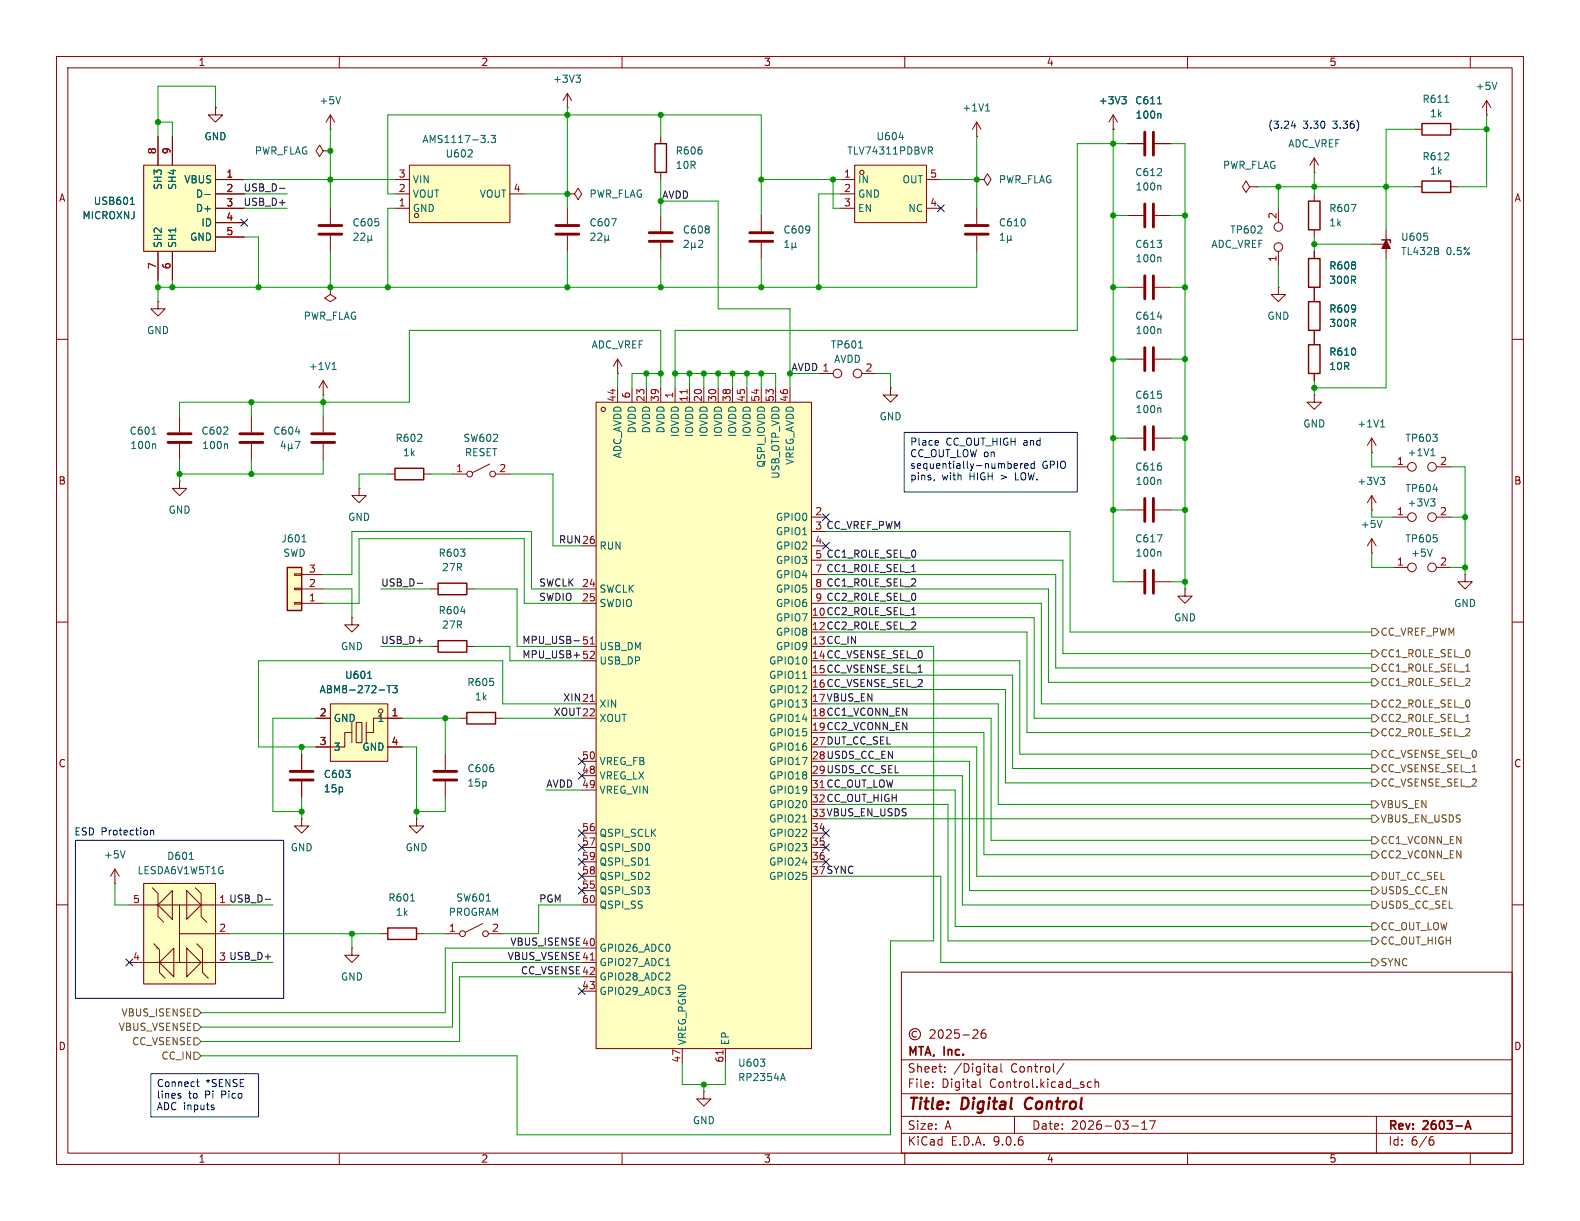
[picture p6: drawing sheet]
<svg xmlns="http://www.w3.org/2000/svg" width="279mm" height="216mm" viewBox="0 0 279 216" stroke-linecap="round" stroke-linejoin="round" font-family="sans-serif">
<g fill="none" stroke="#840000" stroke-width=".18">
<path d="M10 10h259.4v195.9h-259.4zM12 12h255.4v191.9h-255.4zM60 10v2M110 10v2M160 10v2M210 10v2M260 10v2M172.7 36.8v2.8M172.7 41.7v2.8M10 60h2M144.8 66h2.5M152.4 66h2.5"/>
<path d="M157.5 68.6v1.3h1.2l-1.2 1.2-1.3-1.2h1.3M157.5 68.6h.1M267.4 60h2M242.6 97.8h.1M242.6 95.3l-.8 1.2M242.6 95.3l.7 1.2M242.6 95.3v2.5M10 110h2M259.1 101.6v1.3h1.2l-1.2 1.2-1.3-1.2h1.3M259.1 101.6h.1M267.4 110h2M10 160h2"/>
<path d="M159.4 171.9h108v32h-108zM267.4 160h2M159.4 197.4h108M159.4 193.4h108M159.4 187.4h108M162.1 182.4a.52 .52 0 0 0-.8 .5 .52 .52 0 0 0 .8 .4M164.5 182.2l.6-.1 .2 .1 .1 .3-1 1.1h1M164.9 192.1v.2M164.9 191.4v.1M166.1 182.2l.2-.1a.81 .81 0 0 1 .6 .6 .81 .81 0 0 1-.3 .8l-.2 .1a.81 .81 0 0 1-.3-1.4zM167.1 189.4v.2M167.1 188.7v.1"/>
<path d="M167.4 182.2l.5-.1 .2 .1 .1 .3-.9 1.1h.9M169.6 182.1h-.7l-.1 .7 .2-.1h.5l.1 .2v.5l-.2 .2-.6-.2M170.3 183h1.1M172.1 182.2l.5-.1 .3 .1v.3l-.9 1.1h.9M173.3 190.8v1.3l.2 .2M174.2 182.1a.59 .59 0 0 0-.7 .6v.6l.1 .2 .5 .1 .2-.2 .1-.5-.2-.2h-.4l-.3 .2M175.6 189.4l.2 .2 .5-.1M175.6 188.7h.6l.1 .9M176.3 188.9l-.5 .1-.2 .2M177 188.1v1.3l.2 .2M179.4 197.4v3M188.1 188l-1.2 1.9"/>
<path d="M193 191.4l-.4-.1-.3 .3v.4l.1 .2h.6M193.6 191.4l.3-.1 .3 .1 .1 .9M193.6 190.8v1.5M200.1 199.1h1.2M201.9 199.7h.9M201.9 198.6l.5-.4v1.5M203.3 198.2h1l-.7 1.5M243.4 197.4v6.5M60 203.9v2M110 203.9v2M159.4 200.4h108M160 203.9v2"/>
<path d="M210 203.9v2M253 201.6h.4l.2 .2-.1 .5-.5 .2M253.4 201l-.4 .1M260 203.9v2"/>
<circle cx="148.1" cy="66" r=".76"/>
<circle cx="151.6" cy="66" r=".76"/>
<circle cx="161.8" cy="182.9" r="1"/>
</g>
<path d="M259.1 199.7l.5-1.5 .5 1.5M259.2 199.2h.8" fill="none" stroke="#840000" stroke-width=".3"/>
<path d="M181.5 194.4a1.27 1.27 0 0 0 0 1.6" fill="none" stroke="#840000" stroke-width=".4"/>
<path d="M176.9 42.5h.7M176.9 41.6l.3-.4v1.3M178.2 42.3l.1 .2h.3l.2-.2M178.2 41.6v1.3M178.8 42.3l.1 .2M178.8 41.6v.7M151.8 61.5h.8M244.4 92l-.4 1.3" fill="none" stroke="#006464" stroke-width=".18"/>
<path d="M170.7 39.9h4.1M170.7 41.4h4.1" fill="none" stroke="#840000" stroke-width=".51"/>
<g fill="#ffffc2">
<path d="M25.4 156.2h12.7v17.8h-12.7z"/>
<path d="M33 157.5l2.6 2.5-2.6 2.6z"/>
<path d="M33 167.6l2.6 2.6-2.6 2.5z"/>
<path d="M28.2 170.2l2.5-2.6v5.1z"/>
<path d="M30.5 157.5v5.1l-2.6-2.6z"/>
</g>
<g fill="none" stroke="#840000" stroke-width=".18">
<path d="M38.1 19.1v1.2h1.3l-1.3 1.3-1.3-1.3h1.3M38.1 19.1h.1M58.4 36.8v2.8M58.4 41.7v2.8M62.2 109.2v1.3h1.3l-1.3 1.3-1.2-1.3h1.2M62.2 109.2h.1M76.2 114.3h1.3M82.5 114.3h1.3M25.4 156.2h12.7v17.8h-12.7zM26.9 157l1 1v4.1l1.1 1M30.5 157.5v5.1l-2.6-2.6zM33 157.5l2.6 2.5-2.6 2.6z"/>
<path d="M34.5 157l1.1 1v4.1l1 1M22.9 160h17.7M22.9 170.2h17.7M27.2 166.9l1 1v4.1l1 1M27.7 160h.1M27.7 167.6h.1M27.7 170.2h.1M28.2 170.2l2.5-2.6v5.1zM31.7 165.1h8.9M31.7 160v10.2M33 167.6l2.6 2.6-2.6 2.5zM34.8 166.9l1 1v4.1l1 1"/>
<path d="M67.3 165.1h1.3M73.7 165.1h1.2M78.7 165.1h2.6M85.3 163.3l-3 1.5M86.4 165.1h2.5"/>
<circle cx="81.8" cy="165.1" r=".51"/>
<circle cx="85.9" cy="165.1" r=".51"/>
</g>
<path d="M62.6 41.3l.5-.1 .2 .4-.8 .9h.8M63.8 41.3l.5-.1 .2 .4-.8 .9h.8M65.1 42.3l.1 .2h.3l.2-.2M65.1 41.6v1.3M65.7 42.3l.1 .2M65.7 41.6v.7M81.5 108.1h.8M33.5 152h.7M72.6 159.3h.7M86 159.3h.7" fill="none" stroke="#006464" stroke-width=".18"/>
<path d="M77.5 113.3h5v2h-5zM68.6 164.1h5.1v2h-5.1z" fill="none" stroke="#840000" stroke-width=".25"/>
<path d="M56.4 39.9h4.1M56.4 41.4h4.1" fill="none" stroke="#840000" stroke-width=".51"/>
<path d="M50.8 100.3h2.5v7.7h-2.5z" fill="#ffffc2"/>
<path d="M50.8 100.3h2.5v7.7h-2.5zM77.5 103.1h5v2.1h-5zM82.5 126h5.1v2h-5.1z" fill="none" stroke="#840000" stroke-width=".25"/>
<g fill="none" stroke="#840000" stroke-width=".18">
<path d="M57.1 26.7l-.6-1-.6 1 .6 1 .6-1h1.3M58.4 22.9h.1M58.4 26.7h.1M58.4 20.3l-.7 1.3M58.4 20.3l.8 1.3M58.4 20.3v2.6M52.1 106.6h1.2v.2h-1.2zM52.1 104h1.2v.3h-1.2zM52.1 101.5h1.2v.2h-1.2zM53.3 106.7h3.8M53.3 104.1h3.8M53.3 101.6h3.8"/>
<path d="M76.2 104.1h1.3M82.5 104.1h1.3M81.3 127h1.2M87.6 127h1.3M124.5 193v1.3h1.2l-1.2 1.3-1.3-1.3h1.3M124.5 193h.1"/>
</g>
<path d="M60.2 17.1l-.4 1.3M53.4 95.8h.7" fill="none" stroke="#006464" stroke-width=".18"/>
<path d="M105.4 71.1h38.1v114.3h-38.1z" fill="#ffffc2"/>
<g fill="none" stroke="#840000" stroke-width=".18">
<path d="M105.4 71.1h38.1v114.3h-38.1zM109.2 68.6v2.5M111.8 68.6v2.5M114.3 68.6v2.5M116.8 68.6v2.5M119.4 68.6v2.5M121.9 68.6v2.5M124.5 68.6v2.5M127 68.6v2.5M129.5 68.6v2.5M132.1 68.6v2.5M134.6 68.6v2.5"/>
<path d="M137.2 68.6v2.5M139.7 68.6v2.5M102.9 96.5h2.5M143.5 96.5h2.5M143.5 91.4h2.5M143.5 94h2.5M143.5 99.1h2.5M102.9 104.1h2.5M102.9 106.7h2.5M102.9 114.3h2.5M102.9 116.8h2.5M143.5 104.1h2.5"/>
<path d="M143.5 106.7h2.5M143.5 101.6h2.5M78.7 133.4v2.7M78.7 138.2v2.8M102.9 124.5h2.5M102.9 127h2.5M102.9 134.6h2.5M102.9 137.2h2.5M102.9 139.7h2.5M102.9 147.3h2.5M102.9 149.9h2.5M102.9 152.4h2.5"/>
<path d="M102.9 154.9h2.5M102.9 157.5h2.5M143.5 147.3h2.5M143.5 149.9h2.5M143.5 152.4h2.5M102.9 160h2.5M102.9 167.6h2.5M102.9 170.2h2.5M102.9 172.7h2.5M102.9 175.3h2.5M120.6 185.4v2.6M128.3 185.4v2.6"/>
<circle cx="106.7" cy="72.4" r=".38"/>
</g>
<path d="M121.5 68.9v.7M104.4 113.9h.7M104.4 124h.7M104.4 169.8h.7M127.9 185.7v.7" fill="none" stroke="#a90000" stroke-width=".18"/>
<path d="M141.9 120h.8M114.1 153h.7M141.9 145.4h.8M117.8 170.8h.7M134.5 187.3h.7l-.4 .5M135.2 187.9v.5M138.1 190.7h.6M138.4 189.8l.5 1.3" fill="none" stroke="#006464" stroke-width=".18"/>
<path d="M76.7 136.4h4.1M76.7 137.9h4.1" fill="none" stroke="#840000" stroke-width=".51"/>
<g fill="#ffffc2">
<path d="M58.4 124.5h10.2v10.1h-10.2z"/>
<path d="M63 127.8h1v3.5h-1z"/>
</g>
<g fill="none" stroke="#840000" stroke-width=".18">
<path d="M116.8 38.1v2.8M134.6 38.1v2.8M172.7 24.1h.1M172.7 21.6l-.7 1.3M172.7 21.6l.8 1.3M172.7 21.6v2.5M196.8 22.9h.1M196.8 20.3l-.7 1.3M196.8 20.3l.8 1.3M196.8 20.3v2.6M199.4 25.4h2.8M199.4 38.1h2.8"/>
<path d="M204.2 25.4h2.8M204.2 38.1h2.8M221 33l-.7-1-.6 1 .6 1 .7-1h1.2M222.2 33h.1M226.1 36.8v2.6M116.8 42.9v2.8M134.6 42.9v2.8M199.4 50.8h2.8M204.2 50.8h2.8M226.1 50.8v1.3h1.2l-1.2 1.2-1.3-1.2h1.3M226.1 50.8h.1M226.1 44.5v2.5"/>
<path d="M199.4 63.5h2.8M199.4 77.5h2.8M204.2 63.5h2.8M204.2 77.5h2.8M232.4 69.9v1.2h1.3l-1.3 1.3-1.3-1.3h1.3M232.4 69.9h.1M199.4 90.2h2.8M204.2 90.2h2.8M242.6 90.2h.1M242.6 87.6l-.8 1.3M242.6 87.6l.7 1.3M242.6 87.6v2.6"/>
<path d="M246.4 91.4h2.5M254 91.4h2.5M199.4 102.9h2.8M204.2 102.9h2.8M209.5 104.1v1.3h1.3l-1.3 1.3-1.2-1.3h1.2M209.5 104.1h.1M53.3 133.4v2.7M53.3 138.2v2.8M55.9 127h2.5M58.4 124.5h10.2v10.1h-10.2zM62.2 129.5h-1.2v2.6h-5.1M62.2 127.8v3.5"/>
<path d="M63 127.8h1v3.5h-1zM64.8 127.8v3.5M68.6 132.1h2.5M71.1 127h-5.1v2.5h-1.2M53.3 144.8v1.3h1.3l-1.3 1.2-1.2-1.2h1.2M53.3 144.8h.1M73.7 144.8v1.3h1.2l-1.2 1.2-1.3-1.2h1.3M73.7 144.8h.1"/>
<circle cx="226.1" cy="43.7" r=".76"/>
<circle cx="226.1" cy="40.1" r=".76"/>
<circle cx="249.7" cy="91.4" r=".76"/>
<circle cx="253.2" cy="91.4" r=".76"/>
<circle cx="67.3" cy="125.7" r=".38"/>
</g>
<g fill="none" stroke="#006464" stroke-width=".18">
<path d="M174.3 19.6h.7M174.4 18.7l.3-.3v1.2M198.4 17.1h.7l-.4 .5M198.9 17.6l.2 .2v.3l-.2 .3M204.7 18.4h.7M205.1 20.1l.2 .1v.7M205.1 32.8l.2 .1v.7M121 42.6l.5-.1 .2 .4-.8 .9h.8M122.3 43.6l.2 .2h.2l.2-.2M122.3 42.9v1.3M122.9 43.6l.2 .2M122.9 42.9v.7"/>
<path d="M123.5 42.6l.5-.1 .3 .4-.8 .9h.8M138.8 43.8h.7M138.8 42.9l.3-.4v1.3M140.1 43.6l.1 .2h.3l.2-.2M140.1 42.9v1.3M140.7 43.6l.1 .2M140.7 42.9v.7M204.7 56h.8M205.1 58.2l.2 .1v.7M205.1 45.5l.2 .1v.7M205.1 72.1l.2 .2v.7M204.6 94.6h.9l-.6 1.2"/>
<path d="M205.1 84.8l.2 .2v.7M205.1 97.5l.2 .2v.7M244.1 84.4h.8l-.5 .5M244.6 84.9l.3 .2v.3l-.3 .3M253 88.2h.8l-.5 .5M253.4 86.5h.8M253.5 88.7l.3 .2v.3l-.3 .3M65 120h.7M67 122h1M68.4 121.2h.8M68.8 121.2v1.3M69.5 121.2h.7l-.4 .5 .4 .1v.6l-.2 .1-.5-.1"/>
</g>
<g fill="none" stroke="#840000" stroke-width=".51">
<path d="M202.4 23.4v4M202.4 36.1v4M204 23.4v4M204 36.1v4M114.8 41.1h4.1M114.8 42.7h4.1M132.6 41.1h4.1M132.6 42.7h4.1M202.4 48.8v4M204 48.8v4M202.4 61.5v4M202.4 75.4v4.1"/>
<path d="M204 61.5v4M204 75.4v4.1M202.4 88.1v4.1M204 88.1v4.1M202.4 100.8v4.1M204 100.8v4.1M51.3 136.4h4.1M51.3 137.9h4.1"/>
</g>
<path d="M151.1 29.2h12.7v10.2h-12.7z" fill="#ffffc2"/>
<g fill="none" stroke="#840000" stroke-width=".18">
<path d="M100.3 19.1h.1M100.3 16.5v2.6M100.3 16.5l-.7 1.3M100.3 16.5l.8 1.3M262.9 17.8l-.8 1.3M262.9 17.8l.8 1.3M262.9 17.8v2.5M100.3 34.3h1.3l.6-1 .7 1-.7 1-.6-1M100.3 34.3h.1M100.3 36.8v2.8M116.8 24.1v1.3M116.8 30.5v1.3"/>
<path d="M148.6 31.8h2.5M148.6 34.3h2.5M148.6 36.8h2.5M151.1 29.2h12.7v10.2h-12.7zM163.8 31.8h2.6M163.8 36.8h2.6M172.7 31.8h1.3l.6-1.1 .7 1.1-.7 1-.6-1M172.7 31.8h.1M232.4 30.5h.1M232.4 27.9v2.6M232.4 34.3v1.3M232.4 27.9l-.8 1.3"/>
<path d="M232.4 27.9l.8 1.3M250.2 22.9h1.3M250.2 33h1.3M256.5 22.9h1.3M256.5 33h1.3M262.9 20.3h.1M27.9 53.3v1.3h1.3l-1.3 1.3-1.2-1.3h1.2M27.9 53.3h.1M58.4 50.8v1.3l1 .6-1 .6-1-.6 1-.6M58.4 50.8h.1M100.3 41.7v2.8M232.4 40.6v1.3"/>
<path d="M232.4 44.5v1.2M232.4 50.8v2.5M232.4 58.4v2.6M242.6 43.2h2.5M245.1 40.6v5.1M31.7 73.7v2.8M31.7 78.5v2.8M44.4 73.7v2.8M44.4 78.5v2.8M57.1 69.9h.1M57.1 67.3v2.6M57.1 73.7v2.8"/>
<path d="M57.1 78.5v2.8M57.1 67.3l.8 1.3M57.1 67.3l-.7 1.3M109.2 66h.1M109.2 63.5l-.7 1.3M109.2 63.5l.8 1.3M109.2 63.5v2.5M232.4 66v1.3M242.6 77.5l-.8 1.2M242.6 77.5l.7 1.2M242.6 77.5v2.5M31.7 85.1v1.3h-1.2l1.2 1.2 1.3-1.2h-1.3"/>
<path d="M31.7 85.1h.1M63.5 86.4v1.2h1.3l-1.3 1.3-1.3-1.3h1.3M63.5 86.4h.1M68.6 83.8h1.2M74.9 83.8h1.3M80 83.8h2.5M86.6 82l-3 1.6M87.6 83.8h2.6M242.6 80h.1M246.4 82.6h2.5M254 82.6h2.5M62.2 167.6v1.3h1.3l-1.3 1.3-1.2-1.3h1.2"/>
<path d="M62.2 167.6h.1"/>
<circle cx="152.4" cy="30.5" r=".38"/>
<circle cx="83.1" cy="83.8" r=".51"/>
<circle cx="87.1" cy="83.8" r=".51"/>
<circle cx="249.7" cy="82.5" r=".76"/>
<circle cx="253.2" cy="82.5" r=".76"/>
</g>
<g fill="none" stroke="#006464" stroke-width=".18">
<path d="M101.8 13.3h.8l-.4 .5M102.4 13.8l.2 .2v.3l-.2 .2M255.5 18.1h.7M264.7 14.5l-.4 1.3M108.1 38.7h.9l-.6 1.2M159 24.3h.8M164.2 26h.4l.3 .2-.1 .4h-.6M164.5 26.6l.4 .6M238.9 36.1h.9l-.6 1.3M104.5 41.3l.5-.1 .2 .4-.8 .9h.8M105.7 41.3l.5-.1 .2 .4-.8 .9h.8M107 42.3l.2 .2h.2l.2-.2"/>
<path d="M107 41.6v1.3M107.6 42.3l.2 .2M107.6 41.6v.7M252.4 41.8v.6M254.4 44.5v.4M26.9 76.8h.7M27.3 78.5l.2 .2v.6M40 78.5l.2 .2v.6M50 78l-.3 .9h.8M50.3 78.5v.8M51 78.5v1.2M51 79.1l.2 .2h.2l.2-.2"/>
<path d="M51.6 79.1l.2 .2M51.6 78.5v.6M52.2 78h.8l-.5 1.3M52.3 76.4h.7M58.7 65.3h.7M58.8 64.4l.3-.3v1.2M244.1 75.5h.8M244.3 74.5l.2-.3v1.3M253.2 79.6l.2-.3v1.3M253 80.6h.8"/>
</g>
<path d="M115.8 25.4h2.1v5.1h-2.1zM231.4 35.6h2v5h-2zM251.5 21.8h5v2.1h-5zM251.5 32h5v2h-5zM231.4 45.7h2v5.1h-2zM231.4 53.3h2v5.1h-2zM244.3 42.4h1.6v.5M231.4 61h2v5h-2zM69.8 82.8h5.1v2h-5.1z" fill="none" stroke="#840000" stroke-width=".25"/>
<path d="M98.3 39.9h4.1M98.3 41.4h4.1M29.7 76.7h4.1M29.7 78.2h4.1M42.4 76.7h4.1M42.4 78.2h4.1M55.1 76.7h4.1M55.1 78.2h4.1" fill="none" stroke="#840000" stroke-width=".51"/>
<path d="M245.1 42.4l.8 1.5h-1.6z" fill="#840000" stroke="#840000" stroke-width=".18"/>
<path d="M25.4 29.2h12.7v15.3h-12.7z" fill="#ffffc2"/>
<g fill="none" stroke="#840000" stroke-width=".18">
<path d="M25.4 29.2h12.7v15.3h-12.7zM27.9 24.1v5.1M30.5 24.1v5.1M38.1 39.4h5.1M38.1 36.8h5.1M38.1 34.3h5.1M38.1 31.8h5.1M27.9 44.5v5M30.5 44.5v5M38.1 41.9h5.1M246.4 100.3h2.5M254 100.3h2.5"/>
<path d="M20.3 156.2h.1M20.3 153.7l-.7 1.2M20.3 153.7l.8 1.2M20.3 153.7v2.5"/>
<circle cx="249.7" cy="100.3" r=".76"/>
<circle cx="253.2" cy="100.3" r=".76"/>
</g>
<path d="M23.1 36.1h.7M23.3 35.1l.1-.2v1.2M36.2 34.4h1M253.3 97.1l-.4 1.3M22.1 150.4l-.4 1.3" fill="none" stroke="#006464" stroke-width=".18"/>
<path d="M72.4 29.2h17.8v10.2h-17.8z" fill="#ffffc2"/>
<g fill="none" stroke="#840000" stroke-width=".18">
<path d="M38.1 19.1h.1M27.9 24.1v5.1M30.5 24.1v5.1M38.1 36.8h5.1M38.1 34.3h5.1M38.1 31.8h5.1M38.1 39.4h5.1M69.8 36.8h2.6M69.8 34.3h2.6M69.8 31.8h2.6M72.4 29.2h17.8v10.2h-17.8zM90.2 34.3h2.5"/>
<path d="M196.8 22.9h.1M199.4 25.4h2.8M204.2 25.4h2.8M27.9 44.5v5M30.5 44.5v5M38.1 41.9h5.1M232.4 44.5v1.2M232.4 50.8v2.5M232.4 58.4v2.6M232.4 66v1.3M53.3 133.4v2.7M53.3 138.2v2.8"/>
<path d="M55.9 132.1h2.5M55.9 127h2.5M68.6 132.1h2.5M68.6 127h2.5"/>
<circle cx="73.7" cy="38.1" r=".38"/>
</g>
<g fill="none" stroke="#006464" stroke-width=".18">
<path d="M198.4 17.1h.7l-.4 .5M198.9 17.6l.2 .2v.3l-.2 .3M204.7 18.4h.7M23.1 36.1h.7M23.3 35.1l.1-.2v1.2M36.2 34.4h1M82.7 27.8h.8M83.5 26.6v.4M86.4 25.1v.1M86.8 23.9h.8l-.4 .5 .4 .2v.5l-.2 .1-.6-.1M205.1 20.1l.2 .1v.7M65 120h.7"/>
<path d="M67 122h1M68.4 121.2h.8M68.8 121.2v1.3M69.5 121.2h.7l-.4 .5 .4 .1v.6l-.2 .1-.5-.1"/>
</g>
<g fill="none" stroke="#725600" stroke-width=".18">
<path d="M242.6 114.9h.6l.6 .7-.6 .6h-.6zM242.6 111.1h.6l.6 .7-.6 .6h-.6zM242.6 117.5h.6l.6 .6-.6 .6h-.6zM242.6 126.4h.6l.6 .6-.6 .6h-.6zM242.6 120h.6l.6 .7-.6 .6h-.6zM242.6 128.9h.6l.6 .6-.6 .7h-.6zM242.6 135.3h.6l.6 .6-.6 .6h-.6zM242.6 137.8h.6l.6 .6-.6 .7h-.6zM242.6 132.7h.6l.6 .7-.6 .6h-.6zM242.6 123.8h.6l.6 .7-.6 .6h-.6zM242.6 154.3h.6l.6 .6-.6 .7h-.6zM242.6 141.6h.6l.6 .6-.6 .7h-.6z"/>
<path d="M242.6 150.5h.6l.6 .6-.6 .7h-.6zM242.6 148h.6l.6 .6-.6 .6h-.6zM242.6 159.4h.6l.6 .6-.6 .7h-.6zM242.6 156.8h.6l.6 .7-.6 .6h-.6zM242.6 144.1h.6l.6 .7-.6 .6h-.6zM34.3 178.4h.6l.7 .7-.7 .6h-.6zM242.6 163.2h.6l.6 .6-.6 .7h-.6zM242.6 169.5h.6l.6 .7-.6 .6h-.6zM242.6 165.7h.6l.6 .7-.6 .6h-.6zM34.3 183.5h.6l.7 .7-.7 .6h-.6zM34.3 181h.6l.7 .6-.7 .6h-.6zM34.3 186.1h.6l.7 .6-.7 .6h-.6z"/>
</g>
<path d="M49.4 33.3h1M73.8 103.1h.9M101.5 113.3h1M46.9 159h1" fill="none" stroke="#0f0f0f" stroke-width=".18"/>
<g fill="none" stroke="#009600" stroke-width=".18">
<path d="M38.1 19.1v-3.9h-10.2v8.9M100.3 19.1v17.7M27.9 21.6h2.6v2.5M43.2 31.8h26.6M43.2 36.8h7.6M43.2 34.3h7.6M58.4 22.9v13.9M69.8 36.8h-1.2v14M69.8 34.3h-1.2v-14h66v17.8M92.7 34.3h7.6M116.8 35.6h10.2v19h12.7v14M116.8 20.3v3.8"/>
<path d="M116.8 31.8v6.3M134.6 31.8h14M147.3 31.8v5h1.3M148.6 34.3h-3.8v16.5M166.4 31.8h6.3M172.7 24.1v12.7M196.8 22.9v80h2.6M196.8 38.1h2.6M199.4 25.4h-8.9v33h-71.1v10.2M207 25.4h2.5v78.7M207 38.1h2.5M222.2 33h28"/>
<path d="M226.1 33v3.8M232.4 30.5v3.8M250.2 22.9h-5.1v17.7M257.8 22.9h5.1M262.9 20.3v12.7h-5.1M27.9 49.5v3.8M30.5 49.5v1.3M43.2 41.9h2.5v8.9M58.4 44.5v6.3M100.3 44.5v6.3M116.8 45.7v5.1M134.6 45.7v5.1"/>
<path d="M172.7 44.5v6.3h-144.8M196.8 50.8h2.6M207 50.8h2.5M226.1 47v3.8M232.4 41.9v2.6M232.4 43.2h10.2M245.1 45.7v22.9h-12.7M44.4 71.1v2.6M57.1 69.9v3.8M109.2 66v2.6M114.3 66v2.6M116.8 66h-5v2.6"/>
<path d="M116.8 68.6v-10.2h-44.4v12.7h-40.7v2.6M119.4 66h17.8v2.6M121.9 66v2.6M124.5 66v2.6M127 66v2.6M129.5 66v2.6M132.1 66v2.6M134.6 66v2.6M139.7 66h5.1M154.9 66h2.6v2.6M196.8 63.5h2.6M196.8 77.5h2.6"/>
<path d="M207 63.5h2.5M207 77.5h2.5M232.4 67.3v2.6M31.7 81.3v3.8M44.4 81.3v2.5M57.1 81.3v2.5h-25.4M68.6 83.8h-5.1v2.6M76.2 83.8h3.8M90.2 83.8h7.6v12.7h5.1M146 94h43.2v17.8h53.4M146 99.1h42v16.5h54.6M196.8 90.2h2.6"/>
<path d="M207 90.2h2.5M242.6 80v2.6h3.8M242.6 90.2v1.2h3.8M242.6 97.8v2.5h3.8M256.5 82.6h2.6v19M256.5 91.4h2.6M57.1 101.6h5.1v-7.6h31.8v10.1h8.9M57.1 104.1h5.1v5.1M57.1 106.7h6.4v-11.4h29.2v11.4h10.2M67.3 104.1h8.9M67.3 114.3h8.9M83.8 104.1h7.6v10.2h11.5"/>
<path d="M83.8 114.3h6.4v2.5h12.7M146 104.1h39.4v16.6h57.2M146 106.7h38.1v17.8h58.5M146 101.6h40.7v16.5h55.9M146 111.8h35.6v17.7h61M146 109.2h36.9v17.8h59.7M146 116.8h34.3v16.6h62.3M146 119.4h33.1v16.5h63.5M146 114.3h19.1v52.1h-7.6v34.3h-66.1v-14h-55.8M207 102.9h2.5M256.5 100.3h2.6M53.3 132.1v1.3"/>
<path d="M55.9 127h-7.6v16.5h5M71.1 127h10.2M71.1 132.1h2.6v12.7M78.7 127v6.4M88.9 127h14M96.5 139.7h6.4M102.9 124.5h-14v-7.7h-43.2v15.3h10.2M146 132.1h26.7v22.8h69.9M146 124.5h30.5v17.7h66.1M146 121.9h31.8v16.5h64.8M146 129.5h28v21.6h68.6M146 127h29.3v21.6h67.3"/>
<path d="M146 139.7h22.9v24.1h73.7M146 137.2h24.2v22.8h72.4M146 134.6h25.4v22.9h71.2M20.3 156.2v3.8h2.6M53.3 141v3.8M78.7 141v2.5h-5M146 154.9h20.4v15.3h76.2M146 142.2h21.6v24.2h75M146 144.8h96.6M40.6 165.1h26.7M40.6 160h7.7M40.6 170.2h7.7"/>
<path d="M62.2 165.1v2.5M74.9 165.1h3.8M102.9 167.6h-24.2v11.5h-43.1M102.9 160h-7.7v5.1h-6.3M102.9 170.2h-22.9v11.4h-44.4M102.9 172.7h-21.6v11.5h-45.7M120.6 188v3.8h7.7v-3.8M124.5 191.8v1.2"/>
</g>
<g fill="none" stroke="#000084" stroke-width=".18">
<path d="M42.6 38.8l1.2 1.2M43.8 38.8l-1.2 1.2M165.8 36.2l1.2 1.2M167 36.2l-1.2 1.2M145.4 90.8l1.3 1.2M145.4 95.9l1.3 1.2M146.7 90.8l-1.3 1.2M146.7 95.9l-1.3 1.2M102.3 134l1.2 1.2M102.3 136.6l1.2 1.2M103.5 134l-1.2 1.2M103.5 136.6l-1.2 1.2"/>
<path d="M102.3 156.9l1.2 1.2M102.3 151.8l1.2 1.2M102.3 146.7l1.2 1.2M102.3 149.3l1.2 1.2M102.3 154.3l1.2 1.2M103.5 156.9l-1.2 1.2M103.5 151.8l-1.2 1.2M103.5 146.7l-1.2 1.2M103.5 149.3l-1.2 1.2M103.5 154.3l-1.2 1.2M145.4 146.7l1.3 1.2M145.4 149.3l1.3 1.2"/>
<path d="M145.4 151.8l1.3 1.2M146.7 146.7l-1.3 1.2M146.7 149.3l-1.3 1.2M146.7 151.8l-1.3 1.2M22.3 169.6l1.2 1.2M23.5 169.6l-1.2 1.2M102.3 174.7l1.2 1.2M103.5 174.7l-1.2 1.2"/>
</g>
<g fill="none" stroke="#0000c2" stroke-width=".18">
<path d="M228.4 22.3h.7M229 21.8v.9M159.9 76.5h30.6v10.5h-30.6zM165.8 77.9l.2 .3-.6 .1M165.9 78.7h-.1M165.2 84.8l-.1 .2M179.3 82.4l.6-.1v-.3h-.4l-.2 .2 .1 .6h.5M180.5 82v.8M180.8 82l-.3 .2M181.2 82.4l.6-.1-.1-.3h-.3l-.2 .2 .1 .6h.4M182.9 82h-.4l-.2 .2 .1 .6h.5M182.9 81.5v1.3"/>
<path d="M13.3 148.6h36.9v27.9h-36.9zM26.6 146.8v.8M26.6 146.9l.2-.1 .3 .1 .1 .7M26.7 189.9h19v7.6h-19zM31.7 193.8h.3v.2l-.2 .2h-.2M31.7 193.3l.3 .1M34.7 191.3h.5M34.9 190.9v1.1l.3 .1M37.5 195.8l.3 .1 .1 .1-.2 .2h-.2M37.5 195.4h.3"/>
</g>
<g fill="#009600" stroke="#009600" stroke-width=".18">
<circle cx="27.9" cy="21.6" r=".46"/>
<circle cx="58.4" cy="31.8" r=".46"/>
<circle cx="58.4" cy="26.7" r=".46"/>
<circle cx="27.9" cy="50.8" r=".46"/>
<circle cx="124.5" cy="66" r=".46"/>
<circle cx="127" cy="66" r=".46"/>
<circle cx="129.5" cy="66" r=".46"/>
<circle cx="116.8" cy="35.6" r=".46"/>
<circle cx="116.8" cy="50.8" r=".46"/>
<circle cx="132.1" cy="66" r=".46"/>
<circle cx="121.9" cy="66" r=".46"/>
<circle cx="134.6" cy="31.8" r=".46"/>
<circle cx="100.3" cy="50.8" r=".46"/>
<circle cx="116.8" cy="20.3" r=".46"/>
<circle cx="100.3" cy="34.3" r=".46"/>
<circle cx="100.3" cy="20.3" r=".46"/>
<circle cx="116.8" cy="66" r=".46"/>
<circle cx="114.3" cy="66" r=".46"/>
<circle cx="119.4" cy="66" r=".46"/>
<circle cx="58.4" cy="50.8" r=".46"/>
<circle cx="45.7" cy="50.8" r=".46"/>
<circle cx="30.5" cy="50.8" r=".46"/>
<circle cx="68.6" cy="50.8" r=".46"/>
<circle cx="44.4" cy="71.1" r=".46"/>
<circle cx="57.1" cy="71.1" r=".46"/>
<circle cx="44.4" cy="83.8" r=".46"/>
<circle cx="31.7" cy="83.8" r=".46"/>
<circle cx="134.6" cy="50.8" r=".46"/>
<circle cx="144.8" cy="50.8" r=".46"/>
<circle cx="139.7" cy="66" r=".46"/>
<circle cx="134.6" cy="66" r=".46"/>
<circle cx="196.8" cy="38.1" r=".46"/>
<circle cx="196.8" cy="50.8" r=".46"/>
<circle cx="196.8" cy="25.4" r=".46"/>
<circle cx="147.3" cy="31.8" r=".46"/>
<circle cx="172.7" cy="31.8" r=".46"/>
<circle cx="196.8" cy="63.5" r=".46"/>
<circle cx="209.5" cy="63.5" r=".46"/>
<circle cx="196.8" cy="77.5" r=".46"/>
<circle cx="196.8" cy="90.2" r=".46"/>
<circle cx="209.5" cy="77.5" r=".46"/>
<circle cx="209.5" cy="90.2" r=".46"/>
<circle cx="209.5" cy="102.9" r=".46"/>
<circle cx="245.1" cy="33" r=".46"/>
<circle cx="262.9" cy="22.9" r=".46"/>
<circle cx="232.4" cy="43.2" r=".46"/>
<circle cx="232.4" cy="68.6" r=".46"/>
<circle cx="259.1" cy="91.4" r=".46"/>
<circle cx="259.1" cy="100.3" r=".46"/>
<circle cx="232.4" cy="33" r=".46"/>
<circle cx="226.1" cy="33" r=".46"/>
<circle cx="209.5" cy="50.8" r=".46"/>
<circle cx="209.5" cy="38.1" r=".46"/>
<circle cx="53.3" cy="143.5" r=".46"/>
<circle cx="53.3" cy="132.1" r=".46"/>
<circle cx="78.7" cy="127" r=".46"/>
<circle cx="124.5" cy="191.8" r=".46"/>
<circle cx="73.7" cy="143.5" r=".46"/>
<circle cx="62.2" cy="165.1" r=".46"/>
</g>
<g font-size="2.8" fill="#840000">
<text x="160.4" y="196.8">Title:</text>
<text x="170.1" y="196.8">Digital</text>
<text x="182.1" y="196.8">Control</text>
</g>
<g font-size="2.1" fill="#840000">
<text x="160.4" y="189.9">Sheet:</text>
<text x="160.4" y="187.1">MTA,</text>
<text x="167" y="187.1">Inc.</text>
<text x="168.6" y="189.9">/Digital</text>
<text x="178.8" y="189.9">Control/</text>
<text x="160.4" y="192.6">File:</text>
<text x="166.5" y="192.6">Digital</text>
<text x="175.1" y="192.6">Control.kicad_sch</text>
<text x="160.4" y="202.8">KiCad</text>
<text x="160.4" y="200">Size:</text>
<text x="167.1" y="200">A</text>
<text x="168.1" y="202.8">E.D.A.</text>
<text x="175.7" y="202.8">9.0.6</text>
<text x="182.4" y="200">Date:</text>
<text x="189.4" y="200">2026-03-17</text>
<text x="245.4" y="200.2">Rev:</text>
<text x="245.4" y="202.8">Id:</text>
<text x="249.5" y="202.8">6/6</text>
<text x="251.8" y="200.2">2603-A</text>
</g>
<g font-size="1.8" fill="#840000">
<text x="35" y="11.9">1</text>
<text x="85" y="11.9">2</text>
<text x="135" y="11.9">3</text>
<text x="185" y="11.9">4</text>
<text x="235" y="11.9">5</text>
<text x="10.3" y="35.9">A</text>
<text x="267.7" y="35.9">A</text>
<text x="10.3" y="85.9">B</text>
<text x="267.7" y="85.9">B</text>
<text x="10.3" y="135.9">C</text>
<text x="267.7" y="135.9">C</text>
<text x="10.3" y="185.9">D</text>
<text x="267.7" y="185.9">D</text>
<text x="35" y="205.8">1</text>
<text x="85" y="205.8">2</text>
<text x="135" y="205.8">3</text>
<text x="185" y="205.8">4</text>
<text x="235" y="205.8">5</text>
</g>
<g font-size="1.8" fill="#006464">
<text x="97.7" y="14.8">+3V3</text>
<text x="260.9" y="16.1">+5V</text>
<text x="56.4" y="18.6">+5V</text>
<text x="170.1" y="19.9">+1V1</text>
<text x="194.2" y="18.6">+3V3</text>
<text x="200.6" y="18.6">C611</text>
<text x="200.7" y="21.2">100n</text>
<text x="251.4" y="18.4">R611</text>
<text x="252.8" y="20.9">1k</text>
<text x="36.1" y="25">GND</text>
<text x="45" y="27.5">PWR_FLAG</text>
<text x="74.6" y="25.5">AMS1117-3.3</text>
<text x="78.7" y="28">U602</text>
<text x="119.4" y="27.5">R606</text>
<text x="149.7" y="27.5">TLV74311PDBVR</text>
<text x="154.9" y="25">U604</text>
<text x="227.7" y="26.3">ADC_VREF</text>
<text x="251.4" y="28.5">R612</text>
<text x="28.8" y="33.7" transform="rotate(-90 28.8 33.7)">SH3</text>
<text x="31.3" y="33.7" transform="rotate(-90 31.3 33.7)">SH4</text>
<text x="32.5" y="32.6">VBUS</text>
<text x="34.5" y="35.2">D-</text>
<text x="72.9" y="35.2">VOUT</text>
<text x="72.9" y="32.6">VIN</text>
<text x="84.7" y="35.2">VOUT</text>
<text x="104.1" y="35.2">PWR_FLAG</text>
<text x="119.4" y="30.1">10R</text>
<text x="151.6" y="32.6">IN</text>
<text x="151.6" y="35.2">GND</text>
<text x="159.5" y="32.6">OUT</text>
<text x="176.5" y="32.6">PWR_FLAG</text>
<text x="200.6" y="31.3">C612</text>
<text x="200.7" y="33.9">100n</text>
<text x="216.2" y="30.1">PWR_FLAG</text>
<text x="252.8" y="31.1">1k</text>
<text x="14.5" y="39">MICROXNJ</text>
<text x="16.5" y="36.4">USB601</text>
<text x="34.5" y="37.7">D+</text>
<text x="35.5" y="40.2">ID</text>
<text x="62.2" y="40.2">C605</text>
<text x="72.9" y="37.7">GND</text>
<text x="104.1" y="40.2">C607</text>
<text x="120.7" y="41.5">C608</text>
<text x="138.4" y="41.5">C609</text>
<text x="151.6" y="37.7">EN</text>
<text x="160.5" y="37.7">NC</text>
<text x="176.5" y="40.2">C610</text>
<text x="217.4" y="41.5">TP602</text>
<text x="235" y="37.7">R607</text>
<text x="235" y="40.2">1k</text>
<text x="28.8" y="43.9" transform="rotate(-90 28.8 43.9)">SH2</text>
<text x="31.3" y="43.9" transform="rotate(-90 31.3 43.9)">SH1</text>
<text x="33.5" y="42.8">GND</text>
<text x="200.6" y="44">C613</text>
<text x="200.7" y="46.6">100n</text>
<text x="214.1" y="44">ADC_VREF</text>
<text x="235" y="47.9">R608</text>
<text x="247.7" y="42.8">U605</text>
<text x="247.7" y="45.3">TL432B</text>
<text x="255.7" y="45.3">0.5%</text>
<text x="235" y="50.4">300R</text>
<text x="25.9" y="59.3">GND</text>
<text x="53.6" y="56.7">PWR_FLAG</text>
<text x="200.6" y="56.7">C614</text>
<text x="200.7" y="59.3">100n</text>
<text x="224" y="56.7">GND</text>
<text x="235" y="55.5">R609</text>
<text x="235" y="58">300R</text>
<text x="54.5" y="65.6">+1V1</text>
<text x="104.5" y="61.8">ADC_VREF</text>
<text x="146.8" y="61.8">TP601</text>
<text x="147.4" y="64.4">AVDD</text>
<text x="235" y="63.1">R610</text>
<text x="235" y="65.6">10R</text>
<text x="200.6" y="70.7">C615</text>
<text x="22.8" y="77.1">C601</text>
<text x="35.5" y="77.1">C602</text>
<text x="48.2" y="77.1">C604</text>
<text x="112.6" y="76.7" transform="rotate(-90 112.6 76.7)">DVDD</text>
<text x="115.2" y="76.7" transform="rotate(-90 115.2 76.7)">DVDD</text>
<text x="117.7" y="76.7" transform="rotate(-90 117.7 76.7)">DVDD</text>
<text x="120.2" y="77.4" transform="rotate(-90 120.2 77.4)">IOVDD</text>
<text x="122.8" y="77.4" transform="rotate(-90 122.8 77.4)">IOVDD</text>
<text x="125.3" y="77.4" transform="rotate(-90 125.3 77.4)">IOVDD</text>
<text x="127.9" y="77.4" transform="rotate(-90 127.9 77.4)">IOVDD</text>
<text x="130.4" y="77.4" transform="rotate(-90 130.4 77.4)">IOVDD</text>
<text x="132.9" y="77.4" transform="rotate(-90 132.9 77.4)">IOVDD</text>
<text x="155.4" y="74.5">GND</text>
<text x="200.7" y="73.3">100n</text>
<text x="230.4" y="75.8">GND</text>
<text x="239.9" y="75.8">+1V1</text>
<text x="22.9" y="79.6">100n</text>
<text x="35.6" y="79.6">100n</text>
<text x="69.8" y="78.3">R602</text>
<text x="71.2" y="80.9">1k</text>
<text x="81.8" y="78.3">SW602</text>
<text x="82.1" y="80.9">RESET</text>
<text x="110.1" y="81.1" transform="rotate(-90 110.1 81.1)">ADC_AVDD</text>
<text x="135.5" y="82.8" transform="rotate(-90 135.5 82.8)">QSPI_IOVDD</text>
<text x="140.6" y="82.3" transform="rotate(-90 140.6 82.3)">VREG_AVDD</text>
<text x="200.6" y="83.4">C616</text>
<text x="248.4" y="78.3">TP603</text>
<text x="248.8" y="80.9">+1V1</text>
<text x="138" y="84.8" transform="rotate(-90 138 84.8)">USB_OTP_VDD</text>
<text x="200.7" y="86">100n</text>
<text x="239.9" y="86">+3V3</text>
<text x="248.4" y="87.2">TP604</text>
<text x="248.8" y="89.8">+3V3</text>
<text x="29.7" y="91">GND</text>
<text x="61.5" y="92.3">GND</text>
<text x="137.1" y="92.3">GPIO0</text>
<text x="137.1" y="94.8">GPIO1</text>
<text x="240.5" y="93.6">+5V</text>
<text x="49.7" y="96.1">J601</text>
<text x="50" y="98.7">SWD</text>
<text x="77.5" y="98.7">R603</text>
<text x="78.1" y="101.2">27R</text>
<text x="105.9" y="97.4">RUN</text>
<text x="137.1" y="97.4">GPIO2</text>
<text x="137.1" y="99.9">GPIO3</text>
<text x="200.6" y="96.1">C617</text>
<text x="200.7" y="98.7">100n</text>
<text x="248.4" y="96.1">TP605</text>
<text x="249.4" y="98.7">+5V</text>
<text x="105.9" y="105">SWCLK</text>
<text x="105.9" y="107.5">SWDIO</text>
<text x="137.1" y="102.5">GPIO4</text>
<text x="137.1" y="105">GPIO5</text>
<text x="137.1" y="107.5">GPIO6</text>
<text x="257" y="107.5">GND</text>
<text x="77.5" y="108.8">R604</text>
<text x="78.1" y="111.4">27R</text>
<text x="137.1" y="110.1">GPIO7</text>
<text x="137.1" y="112.6">GPIO8</text>
<text x="207.5" y="110.1">GND</text>
<text x="60.2" y="115.2">GND</text>
<text x="105.9" y="115.2">USB_DM</text>
<text x="105.9" y="117.7">USB_DP</text>
<text x="135.9" y="117.7">GPIO10</text>
<text x="137.1" y="115.2">GPIO9</text>
<text x="56.4" y="122.8">ABM8-272-T3</text>
<text x="60.9" y="120.2">U601</text>
<text x="82.5" y="121.5">R605</text>
<text x="83.9" y="124.1">1k</text>
<text x="105.9" y="125.3">XIN</text>
<text x="135.9" y="120.2">GPIO11</text>
<text x="135.9" y="122.8">GPIO12</text>
<text x="135.9" y="125.3">GPIO13</text>
<text x="58.9" y="127.9">GND</text>
<text x="66.7" y="127.9">1</text>
<text x="105.9" y="127.9">XOUT</text>
<text x="135.9" y="127.9">GPIO14</text>
<text x="135.9" y="130.4">GPIO15</text>
<text x="57.2" y="137.8">C603</text>
<text x="58.9" y="132.9">3</text>
<text x="64" y="132.9">GND</text>
<text x="82.6" y="136.8">C606</text>
<text x="105.9" y="135.5">VREG_FB</text>
<text x="135.9" y="132.9">GPIO16</text>
<text x="135.9" y="135.5">GPIO17</text>
<text x="57.2" y="140.3">15p</text>
<text x="82.6" y="139.3">15p</text>
<text x="105.9" y="138">VREG_LX</text>
<text x="105.9" y="140.6">VREG_VIN</text>
<text x="135.9" y="138">GPIO18</text>
<text x="135.9" y="140.6">GPIO19</text>
<text x="135.9" y="143.1">GPIO20</text>
<text x="105.9" y="148.2">QSPI_SCLK</text>
<text x="135.9" y="145.6">GPIO21</text>
<text x="135.9" y="148.2">GPIO22</text>
<text x="18.3" y="152">+5V</text>
<text x="24.2" y="154.8">LESDA6V1W5T1G</text>
<text x="29.5" y="152.2">D601</text>
<text x="51.3" y="150.7">GND</text>
<text x="71.6" y="150.7">GND</text>
<text x="105.9" y="150.7">QSPI_SD0</text>
<text x="105.9" y="153.3">QSPI_SD1</text>
<text x="105.9" y="155.8">QSPI_SD2</text>
<text x="135.9" y="150.7">GPIO23</text>
<text x="135.9" y="153.3">GPIO24</text>
<text x="135.9" y="155.8">GPIO25</text>
<text x="68.6" y="159.6">R601</text>
<text x="80.6" y="159.6">SW601</text>
<text x="105.9" y="158.3">QSPI_SD3</text>
<text x="105.9" y="160.9">QSPI_SS</text>
<text x="69.9" y="162.2">1k</text>
<text x="79.2" y="162.2">PROGRAM</text>
<text x="60.2" y="173.6">GND</text>
<text x="105.9" y="168.5">GPIO26_ADC0</text>
<text x="105.9" y="171">GPIO27_ADC1</text>
<text x="105.9" y="173.6">GPIO28_ADC2</text>
<text x="105.9" y="176.1">GPIO29_ADC3</text>
<text x="121.5" y="184.9" transform="rotate(-90 121.5 184.9)">VREG_PGND</text>
<text x="129.1" y="184.9" transform="rotate(-90 129.1 184.9)">EP</text>
<text x="130.4" y="188.8">U603</text>
<text x="130.4" y="191.4">RP2354A</text>
<text x="122.4" y="199">GND</text>
</g>
<g font-size="1.8" fill="#0000c2">
<text x="224.1" y="23">(3.24</text>
<text x="230.4" y="23">3.30</text>
<text x="235.8" y="23">3.36)</text>
<text x="160.8" y="79.1">Place</text>
<text x="160.8" y="81.2">CC_OUT_LOW on</text>
<text x="160.8" y="83.2">sequentially-numbered</text>
<text x="167.3" y="79.1">CC_OUT_HIGH and</text>
<text x="184.3" y="83.2">GPIO</text>
<text x="160.8" y="85.3">pins,</text>
<text x="166.6" y="85.3">with</text>
<text x="171.5" y="85.3">HIGH</text>
<text x="177.2" y="85.3">&gt;</text>
<text x="180" y="85.3">LOW.</text>
<text x="13.1" y="147.9">ESD Protection</text>
<text x="27.6" y="192.5">Connect</text>
<text x="27.6" y="194.6">lines</text>
<text x="27.6" y="196.6">ADC inputs</text>
<text x="33.3" y="194.6">to</text>
<text x="36.4" y="194.6">Pi</text>
<text x="36.4" y="192.5">*SENSE</text>
<text x="39.4" y="194.6">Pico</text>
</g>
<g font-size="1.8" fill="#a90000">
<text x="27.7" y="27.4" transform="rotate(-90 27.7 27.4)">8</text>
<text x="30.2" y="27.4" transform="rotate(-90 30.2 27.4)">9</text>
<text x="39.9" y="34">2</text>
<text x="39.9" y="31.5">1</text>
<text x="70.4" y="34">2</text>
<text x="70.4" y="31.5">3</text>
<text x="90.7" y="34">4</text>
<text x="149.2" y="31.5">1</text>
<text x="149.2" y="34">2</text>
<text x="164.4" y="31.5">5</text>
<text x="39.9" y="41.7">5</text>
<text x="39.9" y="39.1">4</text>
<text x="39.9" y="36.6">3</text>
<text x="70.4" y="36.6">1</text>
<text x="149.2" y="36.6">3</text>
<text x="164.4" y="36.6">4</text>
<text x="225.8" y="38.8" transform="rotate(-90 225.8 38.8)">2</text>
<text x="27.7" y="47.7" transform="rotate(-90 27.7 47.7)">7</text>
<text x="30.2" y="47.7" transform="rotate(-90 30.2 47.7)">6</text>
<text x="225.8" y="46.4" transform="rotate(-90 225.8 46.4)">1</text>
<text x="153" y="65.8">2</text>
<text x="109" y="71.2" transform="rotate(-90 109 71.2)">44</text>
<text x="111.5" y="70.6" transform="rotate(-90 111.5 70.6)">6</text>
<text x="114" y="71.2" transform="rotate(-90 114 71.2)">23</text>
<text x="116.6" y="71.2" transform="rotate(-90 116.6 71.2)">39</text>
<text x="119.1" y="70.6" transform="rotate(-90 119.1 70.6)">1</text>
<text x="121.7" y="71.2" transform="rotate(-90 121.7 71.2)">11</text>
<text x="124.2" y="71.2" transform="rotate(-90 124.2 71.2)">20</text>
<text x="126.7" y="71.2" transform="rotate(-90 126.7 71.2)">30</text>
<text x="129.3" y="71.2" transform="rotate(-90 129.3 71.2)">38</text>
<text x="131.8" y="71.2" transform="rotate(-90 131.8 71.2)">45</text>
<text x="134.4" y="71.2" transform="rotate(-90 134.4 71.2)">54</text>
<text x="136.9" y="71.2" transform="rotate(-90 136.9 71.2)">53</text>
<text x="139.4" y="71.2" transform="rotate(-90 139.4 71.2)">46</text>
<text x="80.6" y="83.6">1</text>
<text x="88.2" y="83.6">2</text>
<text x="246.9" y="82.3">1</text>
<text x="254.6" y="82.3">2</text>
<text x="144.1" y="91.2">2</text>
<text x="246.9" y="91.2">1</text>
<text x="254.6" y="91.2">2</text>
<text x="54.5" y="101.3">3</text>
<text x="144.1" y="96.3">4</text>
<text x="246.9" y="100.1">1</text>
<text x="254.6" y="100.1">2</text>
<text x="54.5" y="106.4">1</text>
<text x="54.5" y="103.9">2</text>
<text x="102.8" y="103.9">24</text>
<text x="102.8" y="106.4">25</text>
<text x="102.8" y="114">51</text>
<text x="56.4" y="131.8">3</text>
<text x="56.4" y="126.7">2</text>
<text x="69.1" y="131.8">4</text>
<text x="69.1" y="126.7">1</text>
<text x="102.8" y="134.4">50</text>
<text x="102.8" y="136.9">48</text>
<text x="102.8" y="139.4">49</text>
<text x="102.8" y="147.1">56</text>
<text x="102.8" y="149.6">57</text>
<text x="143.5" y="147.1">34</text>
<text x="143.5" y="149.6">35</text>
<text x="102.8" y="152.1">59</text>
<text x="102.8" y="154.7">58</text>
<text x="143.5" y="152.1">36</text>
<text x="23.4" y="159.8">5</text>
<text x="102.8" y="157.2">55</text>
<text x="102.8" y="159.8">60</text>
<text x="38.7" y="164.8">2</text>
<text x="79.3" y="164.8">1</text>
<text x="86.9" y="164.8">2</text>
<text x="23.4" y="169.9">4</text>
<text x="102.8" y="175">43</text>
<text x="120.4" y="188" transform="rotate(-90 120.4 188)">47</text>
<text x="128" y="188" transform="rotate(-90 128 188)">61</text>
</g>
<g font-size="1.8" fill="#0f0f0f">
<text x="43" y="33.9">USB_D-</text>
<text x="117" y="35.2">AVDD</text>
<text x="43" y="36.5">USB_D+</text>
<text x="139.9" y="65.7">AVDD 1</text>
<text x="144.1" y="93.7">3 CC_VREF_PWM</text>
<text x="98.7" y="96.2">RUN26</text>
<text x="144.1" y="98.8">5 CC1_ROLE_SEL_0</text>
<text x="144.1" y="101.3">7 CC1_ROLE_SEL_1</text>
<text x="67.3" y="103.8">USB_D-</text>
<text x="95.2" y="103.8">SWCLK</text>
<text x="95.2" y="106.3">SWDIO</text>
<text x="144.1" y="103.9">8 CC1_ROLE_SEL_2</text>
<text x="144.1" y="106.4">9 CC2_ROLE_SEL_0</text>
<text x="67.3" y="114">USB_D+</text>
<text x="92.3" y="114">MPU_USB-</text>
<text x="143.5" y="109">10 CC2_ROLE_SEL_1</text>
<text x="143.5" y="111.5">12 CC2_ROLE_SEL_2</text>
<text x="92.3" y="116.5">MPU_USB+ 52</text>
<text x="143.5" y="114">13 CC_IN</text>
<text x="143.5" y="116.6">14 CC_VSENSE_SEL_0</text>
<text x="143.5" y="119.1">15 CC_VSENSE_SEL_1</text>
<text x="99.5" y="124.1">XIN 21</text>
<text x="143.5" y="121.7">16 CC_VSENSE_SEL_2</text>
<text x="143.5" y="124.2">17 VBUS_EN</text>
<text x="97.8" y="126.7">XOUT22</text>
<text x="143.5" y="126.7">18 CC1_VCONN_EN</text>
<text x="143.5" y="129.3">19 CC2_VCONN_EN</text>
<text x="143.5" y="131.8">27 DUT_CC_SEL</text>
<text x="143.5" y="134.4">28 USDS_CC_EN</text>
<text x="143.5" y="136.9">29 USDS_CC_SEL</text>
<text x="96.5" y="139.4">AVDD</text>
<text x="143.5" y="139.4">31 CC_OUT_LOW</text>
<text x="143.5" y="142">32 CC_OUT_HIGH</text>
<text x="143.5" y="144.5">33 VBUS_EN_USDS</text>
<text x="143.5" y="154.7">37 SYNC</text>
<text x="38.7" y="159.8">1 USB_D-</text>
<text x="95.2" y="159.7">PGM</text>
<text x="90.1" y="167.3">VBUS_ISENSE 40</text>
<text x="38.7" y="169.9">3 USB_D+</text>
<text x="89.7" y="169.8">VBUS_VSENSE41</text>
<text x="92" y="172.4">CC_VSENSE42</text>
</g>
<g font-size="1.8" fill="#725600">
<text x="244" y="112.6">CC_VREF_PWM</text>
<text x="244" y="116.4">CC1_ROLE_SEL_0</text>
<text x="244" y="119">CC1_ROLE_SEL_1</text>
<text x="244" y="121.5">CC1_ROLE_SEL_2</text>
<text x="244" y="125.3">CC2_ROLE_SEL_0</text>
<text x="244" y="127.9">CC2_ROLE_SEL_1</text>
<text x="244" y="130.4">CC2_ROLE_SEL_2</text>
<text x="244" y="136.8">CC_VSENSE_SEL_1</text>
<text x="244" y="134.2">CC_VSENSE_SEL_0</text>
<text x="244" y="143.1">VBUS_EN</text>
<text x="244" y="139.3">CC_VSENSE_SEL_2</text>
<text x="244" y="149.5">CC1_VCONN_EN</text>
<text x="244" y="145.6">VBUS_EN_USDS</text>
<text x="244" y="155.8">DUT_CC_SEL</text>
<text x="244" y="152">CC2_VCONN_EN</text>
<text x="244" y="160.9">USDS_CC_SEL</text>
<text x="244" y="158.3">USDS_CC_EN</text>
<text x="244" y="164.7">CC_OUT_LOW</text>
<text x="244" y="167.2">CC_OUT_HIGH</text>
<text x="244" y="171">SYNC</text>
<text x="21.4" y="179.9">VBUS_ISENSE</text>
<text x="20.9" y="182.5">VBUS_VSENSE</text>
<text x="23.3" y="185">CC_VSENSE</text>
<text x="28.5" y="187.6">CC_IN</text>
</g>
</svg>
